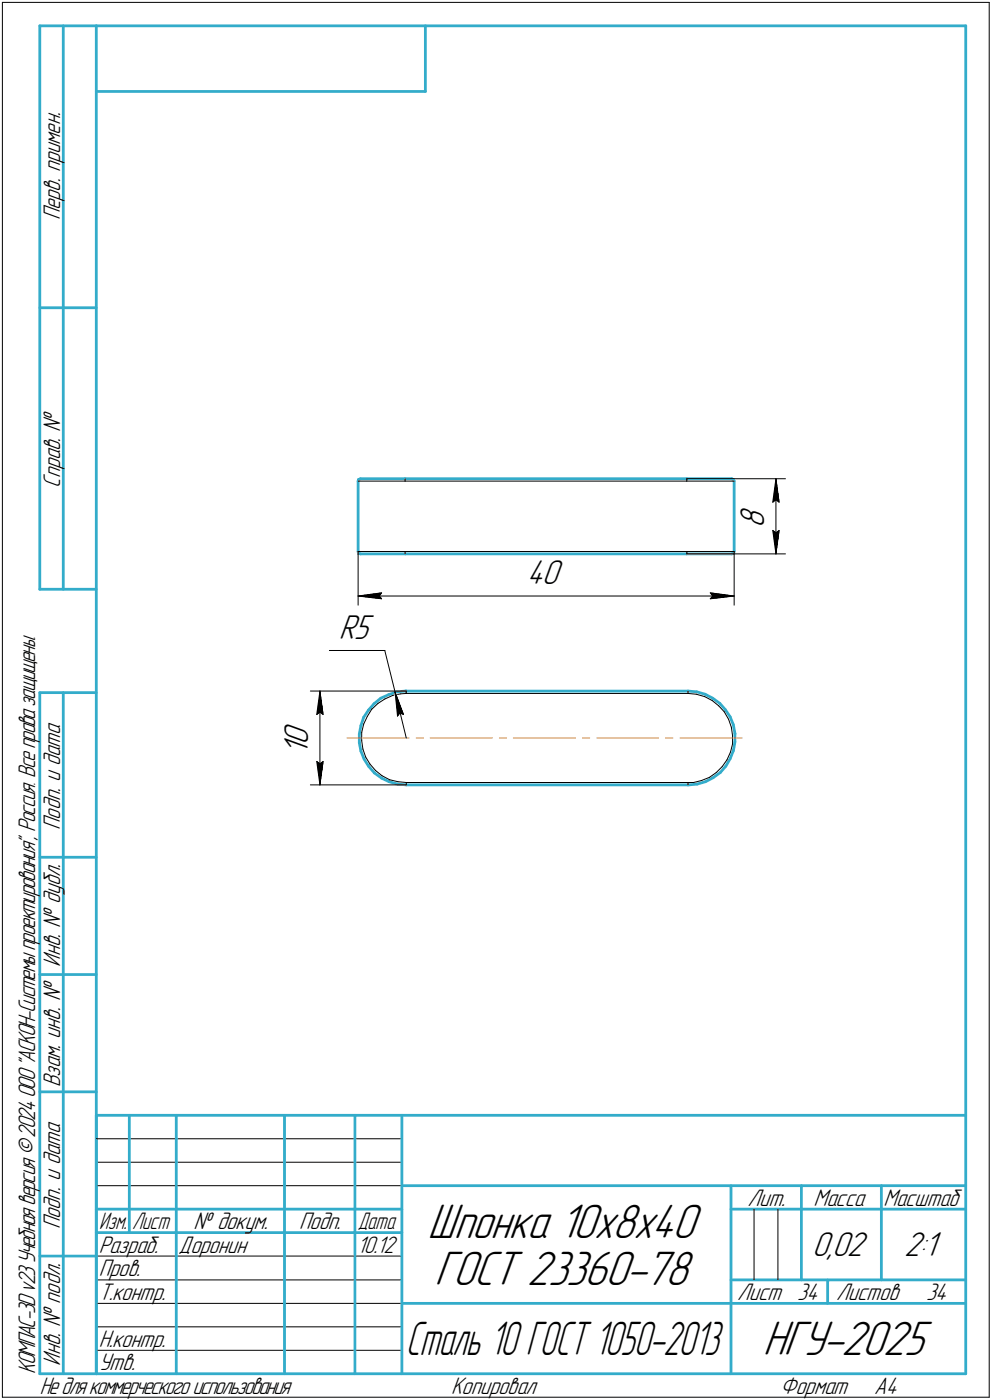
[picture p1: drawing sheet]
<svg xmlns="http://www.w3.org/2000/svg" width="211mm" height="298mm" viewBox="0 0 211 298" stroke-linecap="round" stroke-linejoin="round" font-family="sans-serif">
<g fill="none" stroke="#33acca" stroke-width=".59">
<path d="M8.5 5.5v120zM8.5 5.5h12zM13.5 5.5v120zM20.5 5.5v287zM20.5 5.5h185zM20.5 19.5h70zM90.5 5.5v14zM205.5 5.5v287zM8.5 65.5h12zM76.2 102.4v15zM76.2 117.4l.1 .5zM76.3 102.1l-.1 .3z"/>
<path d="M76.3 102.1l.4-.2zM76.3 117.9h.4zM76.7 101.9h9.5zM76.7 117.9h9.5zM86.2 101.9h59.9zM86.2 117.9h59.9zM146.1 101.9h9.6zM146.1 117.9h9.6zM155.7 101.9l.3 .2zM155.7 117.9h.3zM156 102.1l.2 .3zM156.2 102.4v15z"/>
<path d="M156.2 117.4l-.2 .5zM8.5 125.5h12zM8.5 147.5v145zM8.5 147.5h12zM13.5 147.5v145zM76.5 158.2l.3 1.7zM76.5 156.3v1.9zM76.8 159.9l.7 1.7zM76.8 154.5l-.3 1.8zM77.4 152.7l-.6 1.8zM78.4 151.2l-1 1.5zM79.6 149.9l-1.2 1.3z"/>
<path d="M79.6 149.9l1.4-1.2zM81 148.7l1.7-.8zM82.7 147.9l1.8-.6zM84.5 147.3l1.8-.1zM86.3 147.2h.1zM86.4 147.2h60zM146.4 147.2l1.9 .1zM148.3 147.3l1.7 .5zM150 147.8l1.6 .9zM151.6 148.7l1.6 1.1zM153.2 149.8l1.1 1.3zM154.3 151.1l1.1 1.6z"/>
<path d="M155.4 152.7l.6 1.6zM156 154.3l.4 1.9zM156 159.9l-.6 1.6zM156.4 156.2v1.8zM156.4 158l-.4 1.9zM77.5 161.6l1 1.6zM78.5 163.2l1.2 1.4zM79.7 164.6l1.5 1.1zM81.2 165.7l1.6 .8zM82.8 166.5l1.8 .5zM84.6 167l1.8 .1zM86.4 167.1h60z"/>
<path d="M146.4 167.1h.2zM146.6 167.1l1.7-.1zM148.3 167l1.8-.5zM150.1 166.5l1.6-.9zM151.7 165.6l1.5-1.1zM154.4 163.2l-1.2 1.3zM155.4 161.5l-1 1.7zM8.5 182.5h12zM8.5 207.5h12zM8.5 232.5h12zM20.5 237.5h185zM20.5 237.5v55z"/>
<path d="M27.5 237.5v25zM37.5 237.5v55zM60.5 237.5v55zM75.5 237.5v55zM85.5 237.5v55zM20.5 257.5h65zM85.5 252.5h120zM155.5 252.5v40zM155.5 257.5h15zM170.5 252.5v20zM170.5 257.5h35zM187.5 252.5v20z"/>
<path d="M8.5 267.5h12zM20.5 262.5h65zM85.5 277.5h70zM155.5 277.5h50zM155.5 272.5h50zM176.1 272.5v5zM8.5 292.5h12zM20.5 292.5h185z"/>
</g>
<g fill="none" stroke="#000" stroke-width=".21">
<path d="M.5 .5v297zM.5 .5h210zM210.5 .5v297zM76.2 102.4h10zM76.2 117.4h10zM76.2 117.4v11.5zM86.2 101.9v.5zM86.2 102.4h59.9zM86.2 117.4h59.9zM86.2 117.4v.5zM146.1 101.9v.5zM146.1 102.4h10.1z"/>
<path d="M146.1 117.4h10.1zM146.1 117.4v.5zM146.1 101.9h21zM146.1 117.9h21zM156.2 117.4v11.5zM164.4 106.9l.7-.5zM164.4 112.9l.7 5zM164.4 112.9l.7 .6zM165.1 101.9l.7 5zM165.1 106.4l.7 .5zM165.1 101.9l-.7 5zM165.1 113.5l.7-.6z"/>
<path d="M165.1 101.9v16zM165.8 112.9l-.7 5zM70.1 138.5h11.8zM76.2 126.9l5-.7zM76.2 126.9l5 .6zM76.2 126.9h80zM80.7 126.9l.5 .6zM81.2 126.2l-.5 .7zM81.9 138.5l2.2 8.9zM151.1 127.5l5.1-.6zM151.1 126.2l.5 .7zM151.1 126.2l5.1 .7z"/>
<path d="M151.6 126.9l-.5 .6zM66 147.2h20.4zM67.4 152.1l.7-.5zM68.1 147.2l.6 4.9zM68.1 151.6l.6 .5zM68.1 147.2l-.7 4.9zM68.1 147.2v19.9zM77 157.7l.2 1.8zM77 156v1.7zM77.2 159.5l.6 1.7zM77.4 154.2l-.4 1.8zM78.1 152.6l-.7 1.6z"/>
<path d="M79.1 151l-1 1.6zM79.1 151l1.3-1.2zM80.4 149.8l1.5-1zM81.9 148.8l1.7-.7zM83.6 148.1l1.7-.4zM84.1 147.4l1.8 4.7zM84.1 147.4l.5 5.1zM84.1 147.4l2.3 9.7zM85.1 151.8l.8 .3zM85.1 151.8l-.5 .7zM85.3 147.7h1.1zM86.4 147.7h60z"/>
<path d="M86.4 147.2v.5zM146.4 147.2v.5zM146.4 147.7l1.8 .1zM148.2 147.8l1.7 .5zM149.9 148.3l1.7 .9zM151.6 149.2l1.3 1.1zM152.9 150.3l1.2 1.3zM154.1 151.6l.9 1.6zM155 153.2l.6 1.7zM155.6 154.9l.3 1.7zM155.9 156.6v1.8zM155.9 158.4l-.5 1.7z"/>
<path d="M66 167.1h20.4zM67.4 162.1l.7 5zM67.4 162.1l.7 .5zM68.1 162.6l.6-.5zM68.7 162.1l-.6 5zM77.8 161.2l.9 1.5zM78.7 162.7l1.2 1.4zM79.9 164.1l1.4 1.1zM81.3 165.2l1.6 .8zM82.9 166l1.8 .5zM84.7 166.5l1.7 .1zM86.4 166.6h60z"/>
<path d="M86.4 166.6v.5zM146.4 166.6h1.2zM146.4 166.6v.5zM147.6 166.6l1.7-.4zM149.3 166.2l1.7-.7zM151 165.5l1.4-1zM153.7 163.2l-1.3 1.3zM154.7 161.8l-1 1.4zM155.4 160.1l-.7 1.7zM20.5 247.5h65zM20.5 252.5h65zM20.5 242.5h65z"/>
<path d="M160.4 257.5v15zM165.5 257.5v15zM20.5 267.5h65zM20.5 272.5h65zM20.5 277.5h65zM.5 297.5h210zM20.5 282.5h65zM20.5 287.5h65z"/>
</g>
<g fill="#fff" stroke="#fff" stroke-width=".21">
<path d="M112.1 118.8h8.1zM112.1 118.9h8.1zM112.1 119h8.1zM112.1 119h8.1zM112.1 119.1h8.1zM112.1 119.2h8.1zM112.1 119.3h8.1zM112.1 119.4h8.1zM112.1 119.5h8.1zM112.1 119.5h8.1zM112.1 119.6h8.1zM112.1 119.7h8.1zM112.1 119.8h8.1zM112.1 119.9h8.1zM112.1 120h8.1zM112.1 120.1h8.1zM112.1 120.1h8.1zM112.1 120.2h8.1zM112.1 120.3h8.1zM112.1 120.4h8.1zM112.1 120.5h8.1zM112.1 120.6h8.1zM112.1 120.6h8.1zM112.1 120.7h8.1zM112.1 120.8h8.1zM112.1 120.9h8.1zM112.1 121h8.1zM112.1 121.1h8.1zM112.1 121.2h8.1zM112.1 121.2h8.1zM112.1 121.3h8.1zM112.1 121.4h8.1zM112.1 121.5h8.1zM112.1 121.6h8.1zM112.1 121.7h8.1zM112.1 121.8h8.1zM112.1 121.8h8.1zM112.1 121.9h8.1zM112.1 122h8.1zM112.1 122.1h8.1zM112.1 122.2h8.1zM112.1 122.3h8.1zM112.1 122.3h8.1zM112.1 122.4h8.1zM112.1 122.5h8.1zM112.1 122.6h8.1zM112.1 122.7h8.1zM112.1 122.8h8.1zM112.1 122.9h8.1zM112.1 122.9h8.1zM112.1 123h8.1zM112.1 123.1h8.1zM112.1 123.2h8.1zM112.1 123.3h8.1zM112.1 123.4h8.1zM112.1 123.4h8.1zM112.1 123.5h8.1zM112.1 123.6h8.1zM112.1 123.7h8.1zM112.1 123.8h8.1zM112.1 123.9h8.1zM112.1 124h8.1zM112.1 124h8.1zM112.1 124.1h8.1zM112.1 124.2h8.1zM112.1 124.3h8.1zM112.1 124.4h8.1zM112.1 124.5h8.1zM112.1 124.5h8.1zM112.1 124.6h8.1zM112.1 124.7h8.1zM112.1 124.8h8.1zM112.1 124.9h8.1zM112.1 125h8.1zM112.1 125.1h8.1zM112.1 125.1h8.1zM112.1 125.2h8.1zM112.1 125.3h8.1zM112.1 125.4h8.1zM112.1 125.5h8.1zM112.1 125.6h8.1zM112.1 125.6h8.1zM112.1 125.7h8.1zM112.1 125.8h8.1z"/>
<path d="M81.1 125.7h.6zM80.5 125.8h1.2zM79.8 125.9h1.9zM79.2 126h2.5zM78.7 126.1h3zM78 126.2h3.7zM77.8 126.2h3.9zM77.6 126.3h4.1zM77.4 126.4h4.3zM77.2 126.5h4.5zM77 126.6h4.7zM76.8 126.7h4.9zM76.6 126.7h5.1zM76.5 126.8h5.2zM76.2 126.9h5.5zM76.5 127h5.2zM76.7 127.1h5zM76.9 127.2h4.8zM77.1 127.3h4.6zM77.4 127.3h4.3zM77.6 127.4h4.1zM77.8 127.5h3.9zM78 127.6h3.7zM78.7 127.7h3zM79.2 127.8h2.5zM79.8 127.8h1.9zM80.5 127.9h1.2zM81.1 128h.6z"/>
<path d="M150.7 125.7h.7zM150.7 125.8h1.3zM150.7 125.9h1.9zM150.7 126h2.5zM150.7 126.1h3.1zM150.7 126.2h3.6zM150.7 126.2h3.9zM150.7 126.3h4.1zM150.7 126.4h4.3zM150.7 126.5h4.5zM150.7 126.6h4.7zM150.7 126.7h4.9zM150.7 126.7h5.2zM150.7 126.8h5.3zM150.7 126.9h5.5zM150.7 127h5.3zM150.7 127.1h5.1zM150.7 127.2h4.8zM150.7 127.3h4.6zM150.7 127.3h4.4zM150.7 127.4h4.2zM150.7 127.5h3.9zM150.7 127.6h3.6zM150.7 127.7h3.1zM150.7 127.8h2.5zM150.7 127.8h1.9zM150.7 127.9h1.3zM150.7 128h.7z"/>
<path d="M157 107.4h7.1zM157 107.5h7.1zM157 107.6h7.1zM157 107.7h7.1zM157 107.8h7.1zM157 107.9h7.1zM157 107.9h7.1zM157 108h7.1zM157 108.1h7.1zM157 108.2h7.1zM157 108.3h7.1zM157 108.4h7.1zM157 108.5h7.1zM157 108.5h7.1zM157 108.6h7.1zM157 108.7h7.1zM157 108.8h7.1zM157 108.9h7.1zM157 109h7.1zM157 109.1h7.1zM157 109.1h7.1zM157 109.2h7.1zM157 109.3h7.1zM157 109.4h7.1zM157 109.5h7.1zM157 109.6h7.1zM157 109.6h7.1zM157 109.7h7.1zM157 109.8h7.1zM157 109.9h7.1zM157 110h7.1zM157 110.1h7.1zM157 110.2h7.1zM157 110.2h7.1zM157 110.3h7.1zM157 110.4h7.1zM157 110.5h7.1zM157 110.6h7.1zM157 110.7h7.1zM157 110.7h7.1zM157 110.8h7.1zM157 110.9h7.1zM157 111h7.1zM157 111.1h7.1zM157 111.2h7.1zM157 111.3h7.1zM157 111.3h7.1zM157 111.4h7.1zM157 111.5h7.1zM157 111.6h7.1zM157 111.7h7.1zM157 111.8h7.1zM157 111.8h7.1zM157 111.9h7.1zM157 112h7.1zM157 112.1h7.1zM157 112.2h7.1zM157 112.3h7.1zM157 112.4h7.1z"/>
<path d="M165 102.2h.3zM165 102.3h.3zM164.9 102.4h.5zM164.9 102.4h.5zM164.8 102.5h.6zM164.8 102.6h.6zM164.8 102.7h.6zM164.8 102.8h.7zM164.8 102.9h.7zM164.7 103h.9zM164.7 103h.9zM164.6 103.1h1zM164.6 103.2h1.1zM164.6 103.3h1.1zM164.5 103.4h1.3zM164.5 103.5h1.3zM164.4 103.5h1.5zM164.4 103.6h1.5zM164.3 103.7h1.6zM164.3 103.8h1.6zM164.3 103.9h1.6zM164.3 104h1.6zM164.3 104.1h1.6zM164.3 104.1h1.6zM164.3 104.2h1.6zM164.3 104.3h1.6zM164.3 104.4h1.7zM164.3 104.5h1.7zM164.3 104.6h1.7zM164.3 104.6h1.7zM164.3 104.7h1.7zM164.3 104.8h1.7zM164.3 104.9h1.7zM164.3 105h1.8zM164.3 105.1h1.8zM164.3 105.2h1.8zM164.2 105.2h1.9zM164.2 105.3h1.9zM164.2 105.4h1.9zM164.2 105.5h1.9zM164.2 105.6h1.9zM164.2 105.7h2zM164.2 105.7h2zM164.2 105.8h2zM164.2 105.9h2zM164.1 106h2.1zM164.1 106.1h2.1zM164.1 106.2h2.1zM164.1 106.3h2.2zM164.1 106.3h2.2zM164.1 106.4h2.2zM164.1 106.5h2.2zM164.1 106.6h2.2zM164.1 106.7h2.2zM164 106.8h2.3zM164 106.8h2.4zM164 106.9h2.4zM164 107h2.4zM164 107.1h2.4zM164 107.2h2.4zM164 107.3h2.4zM164 107.4h2.4z"/>
<path d="M163.9 112.4h2.5zM164 112.5h2.4zM164 112.6h2.4zM164 112.7h2.4zM164 112.8h2.4zM164 112.9h2.4zM164 112.9h2.4zM164 113h2.4zM164 113.1h2.3zM164.1 113.2h2.2zM164.1 113.3h2.2zM164.1 113.4h2.2zM164.1 113.5h2.2zM164.1 113.5h2.2zM164.1 113.6h2.2zM164.1 113.7h2.1zM164.1 113.8h2.1zM164.1 113.9h2.1zM164.2 114h2zM164.2 114h2zM164.2 114.1h2zM164.2 114.2h2zM164.2 114.3h1.9zM164.2 114.4h1.9zM164.2 114.5h1.9zM164.2 114.6h1.9zM164.2 114.6h1.9zM164.3 114.7h1.8zM164.3 114.8h1.8zM164.3 114.9h1.8zM164.3 115h1.7zM164.3 115.1h1.7zM164.3 115.1h1.7zM164.3 115.2h1.7zM164.3 115.3h1.7zM164.3 115.4h1.7zM164.3 115.5h1.7zM164.3 115.6h1.6zM164.3 115.7h1.6zM164.3 115.7h1.6zM164.3 115.8h1.6zM164.3 115.9h1.6zM164.3 116h1.6zM164.3 116.1h1.6zM164.3 116.2h1.6zM164.4 116.2h1.5zM164.4 116.3h1.5zM164.5 116.4h1.3zM164.5 116.5h1.3zM164.6 116.6h1.1zM164.6 116.7h1.1zM164.6 116.8h1zM164.7 116.8h.9zM164.7 116.9h.9zM164.8 117h.7zM164.8 117.1h.7zM164.8 117.2h.6zM164.8 117.3h.6zM164.8 117.3h.6zM164.9 117.4h.5zM164.9 117.5h.5zM165 117.6h.3zM165 117.7h.3z"/>
<path d="M84.1 147.6h.1zM84.1 147.7h.2zM84.1 147.7h.2zM84.1 147.8h.3zM84 147.9h.5zM84 148h.5zM84 148.1h.6zM84 148.2h.7zM84 148.3h.7zM84 148.3h.8zM83.9 148.4h.9zM83.9 148.5h.9zM83.9 148.6h1zM83.9 148.7h1.1zM83.9 148.8h1.1zM83.9 148.8h1.2zM83.8 148.9h1.4zM83.8 149h1.4zM83.8 149.1h1.5zM83.8 149.2h1.5zM83.8 149.3h1.5zM83.7 149.4h1.6zM83.8 149.4h1.5zM83.8 149.5h1.6zM83.8 149.6h1.6zM83.8 149.7h1.7zM83.8 149.8h1.7zM83.8 149.9h1.7zM83.8 149.9h1.8zM83.8 150h1.8zM83.9 150.1h1.8zM83.9 150.2h1.8zM83.9 150.3h1.8zM83.9 150.4h1.9zM83.9 150.5h1.9zM83.9 150.5h2zM83.9 150.6h2zM83.9 150.7h2zM83.9 150.8h2zM84 150.9h1.9zM84 151h1.9zM84 151h2zM84 151.1h2zM84 151.2h2.1zM84 151.3h2.1zM84 151.4h2.1zM84 151.5h2.2zM84 151.6h2.2zM84.1 151.6h2.2zM84.1 151.7h2.2zM84.1 151.8h2.2zM84.1 151.9h2.3zM84.1 152h2.3zM84.1 152.1h2.3zM84.1 152.1h2.3zM84.1 152.2h2.3zM84.1 152.3h2.4zM84.2 152.4h2.3zM84.2 152.5h2.3zM84.2 152.6h2.1zM84.2 152.7h1.7zM84.2 152.7h1.5zM84.2 152.8h1.1zM84.2 152.9h.8zM84.2 153h.4z"/>
<path d="M72.1 130.4h7.7zM72.1 130.5h7.7zM72.1 130.6h7.7zM72.1 130.6h7.7zM72.1 130.7h7.7zM72.1 130.8h7.7zM72.1 130.9h7.7zM72.1 131h7.7zM72.1 131.1h7.7zM72.1 131.1h7.7zM72.1 131.2h7.7zM72.1 131.3h7.7zM72.1 131.4h7.7zM72.1 131.5h7.7zM72.1 131.6h7.7zM72.1 131.7h7.7zM72.1 131.7h7.7zM72.1 131.8h7.7zM72.1 131.9h7.7zM72.1 132h7.7zM72.1 132.1h7.7zM72.1 132.2h7.7zM72.1 132.2h7.7zM72.1 132.3h7.7zM72.1 132.4h7.7zM72.1 132.5h7.7zM72.1 132.6h7.7zM72.1 132.7h7.7zM72.1 132.8h7.7zM72.1 132.8h7.7zM72.1 132.9h7.7zM72.1 133h7.7zM72.1 133.1h7.7zM72.1 133.2h7.7zM72.1 133.3h7.7zM72.1 133.3h7.7zM72.1 133.4h7.7zM72.1 133.5h7.7zM72.1 133.6h7.7zM72.1 133.7h7.7zM72.1 133.8h7.7zM72.1 133.9h7.7zM72.1 133.9h7.7zM72.1 134h7.7zM72.1 134.1h7.7zM72.1 134.2h7.7zM72.1 134.3h7.7zM72.1 134.4h7.7zM72.1 134.5h7.7zM72.1 134.5h7.7zM72.1 134.6h7.7zM72.1 134.7h7.7zM72.1 134.8h7.7zM72.1 134.9h7.7zM72.1 135h7.7zM72.1 135h7.7zM72.1 135.1h7.7zM72.1 135.2h7.7zM72.1 135.3h7.7zM72.1 135.4h7.7zM72.1 135.5h7.7zM72.1 135.6h7.7zM72.1 135.6h7.7zM72.1 135.7h7.7zM72.1 135.8h7.7zM72.1 135.9h7.7zM72.1 136h7.7zM72.1 136.1h7.7zM72.1 136.1h7.7zM72.1 136.2h7.7zM72.1 136.3h7.7zM72.1 136.4h7.7zM72.1 136.5h7.7zM72.1 136.6h7.7zM72.1 136.7h7.7zM72.1 136.7h7.7zM72.1 136.8h7.7zM72.1 136.9h7.7zM72.1 137h7.7zM72.1 137.1h7.7zM72.1 137.2h7.7zM72.1 137.2h7.7zM72.1 137.3h7.7zM72.1 137.4h7.7zM72.1 137.5h7.7z"/>
<path d="M59.9 153.6h7.2zM59.9 153.7h7.2zM59.9 153.8h7.2zM59.9 153.8h7.2zM59.9 153.9h7.2zM59.9 154h7.2zM59.9 154.1h7.2zM59.9 154.2h7.2zM59.9 154.3h7.2zM59.9 154.3h7.2zM59.9 154.4h7.2zM59.9 154.5h7.2zM59.9 154.6h7.2zM59.9 154.7h7.2zM59.9 154.8h7.2zM59.9 154.9h7.2zM59.9 154.9h7.2zM59.9 155h7.2zM59.9 155.1h7.2zM59.9 155.2h7.2zM59.9 155.3h7.2zM59.9 155.4h7.2zM59.9 155.4h7.2zM59.9 155.5h7.2zM59.9 155.6h7.2zM59.9 155.7h7.2zM59.9 155.8h7.2zM59.9 155.9h7.2zM59.9 156h7.2zM59.9 156h7.2zM59.9 156.1h7.2zM59.9 156.2h7.2zM59.9 156.3h7.2zM59.9 156.4h7.2zM59.9 156.5h7.2zM59.9 156.5h7.2zM59.9 156.6h7.2zM59.9 156.7h7.2zM59.9 156.8h7.2zM59.9 156.9h7.2zM59.9 157h7.2zM59.9 157.1h7.2zM59.9 157.1h7.2zM59.9 157.2h7.2zM59.9 157.3h7.2zM59.9 157.4h7.2zM59.9 157.5h7.2zM59.9 157.6h7.2zM59.9 157.6h7.2zM59.9 157.7h7.2zM59.9 157.8h7.2zM59.9 157.9h7.2zM59.9 158h7.2zM59.9 158.1h7.2zM59.9 158.2h7.2zM59.9 158.2h7.2zM59.9 158.3h7.2zM59.9 158.4h7.2zM59.9 158.5h7.2zM59.9 158.6h7.2zM59.9 158.7h7.2zM59.9 158.7h7.2zM59.9 158.8h7.2zM59.9 158.9h7.2zM59.9 159h7.2zM59.9 159.1h7.2zM59.9 159.2h7.2zM59.9 159.3h7.2zM59.9 159.3h7.2zM59.9 159.4h7.2zM59.9 159.5h7.2zM59.9 159.6h7.2zM59.9 159.7h7.2zM59.9 159.8h7.2zM59.9 159.9h7.2zM59.9 159.9h7.2zM59.9 160h7.2zM59.9 160.1h7.2zM59.9 160.2h7.2zM59.9 160.3h7.2zM59.9 160.4h7.2zM59.9 160.4h7.2zM59.9 160.5h7.2zM59.9 160.6h7.2z"/>
<path d="M68 147.4h.2zM68 147.5h.2zM67.9 147.6h.4zM67.9 147.7h.4zM67.8 147.7h.5zM67.8 147.8h.6zM67.8 147.9h.6zM67.7 148h.8zM67.7 148.1h.8zM67.6 148.2h1zM67.6 148.3h1zM67.6 148.3h1zM67.6 148.4h1.1zM67.6 148.5h1.1zM67.5 148.6h1.2zM67.5 148.7h1.2zM67.4 148.8h1.4zM67.4 148.8h1.4zM67.3 148.9h1.5zM67.3 149h1.6zM67.3 149.1h1.6zM67.3 149.2h1.6zM67.3 149.3h1.6zM67.3 149.4h1.6zM67.3 149.4h1.6zM67.3 149.5h1.6zM67.2 149.6h1.7zM67.2 149.7h1.8zM67.2 149.8h1.8zM67.2 149.9h1.8zM67.2 149.9h1.8zM67.2 150h1.8zM67.2 150.1h1.8zM67.1 150.2h1.9zM67.1 150.3h1.9zM67.1 150.4h1.9zM67.1 150.5h2zM67.1 150.5h2zM67.1 150.6h2zM67.1 150.7h2zM67.1 150.8h2zM67.1 150.9h2zM67.1 151h2zM67.1 151h2zM67.1 151.1h2zM67.1 151.2h2.1zM67.1 151.3h2.1zM67.1 151.4h2.1zM67 151.5h2.2zM67 151.6h2.2zM67 151.6h2.2zM67 151.7h2.2zM67 151.8h2.2zM67 151.9h2.2zM67 152h2.3zM66.9 152.1h2.4zM66.9 152.1h2.4zM66.9 152.2h2.4zM66.9 152.3h2.4zM66.9 152.4h2.4zM66.9 152.5h2.4zM66.9 152.6h2.4z"/>
<path d="M66.8 161.6h2.5zM66.9 161.7h2.4zM66.9 161.8h2.4zM66.9 161.9h2.4zM66.9 162h2.4zM66.9 162.1h2.4zM66.9 162.1h2.4zM66.9 162.2h2.4zM67 162.3h2.3zM67 162.4h2.2zM67 162.5h2.2zM67 162.6h2.2zM67 162.6h2.2zM67 162.7h2.2zM67 162.8h2.2zM67.1 162.9h2.1zM67.1 163h2.1zM67.1 163.1h2.1zM67.1 163.2h2zM67.1 163.2h2zM67.1 163.3h2zM67.1 163.4h2zM67.1 163.5h2zM67.1 163.6h2zM67.1 163.7h2zM67.1 163.7h2zM67.1 163.8h2zM67.1 163.9h1.9zM67.1 164h1.9zM67.1 164.1h1.9zM67.2 164.2h1.8zM67.2 164.3h1.8zM67.2 164.3h1.8zM67.2 164.4h1.8zM67.2 164.5h1.8zM67.2 164.6h1.8zM67.2 164.7h1.7zM67.3 164.8h1.6zM67.3 164.8h1.6zM67.3 164.9h1.6zM67.3 165h1.6zM67.3 165.1h1.6zM67.3 165.2h1.6zM67.3 165.3h1.6zM67.3 165.4h1.5zM67.4 165.4h1.4zM67.4 165.5h1.4zM67.5 165.6h1.2zM67.5 165.7h1.2zM67.6 165.8h1.1zM67.6 165.9h1.1zM67.6 165.9h1zM67.6 166h1zM67.6 166.1h1zM67.7 166.2h.8zM67.7 166.3h.8zM67.8 166.4h.6zM67.8 166.5h.6zM67.8 166.5h.5zM67.9 166.6h.4zM67.9 166.7h.4zM68 166.8h.2zM68 166.9h.2z"/>
</g>
<g fill="#000" stroke="#000" stroke-width=".21">
<path d="M164.5 113.1h.2zM164.5 113.2h.3zM164.5 113.3h.4zM164.5 113.4h.5zM164.5 113.5h.6zM164.5 113.5h.6zM164.6 113.6h.5zM164.6 113.7h.5zM164.6 113.8h.5zM164.6 113.9h.5zM164.6 114h.5zM164.6 114h.5zM164.6 114.1h.5zM164.7 114.2h.4zM164.7 114.3h.4zM164.7 114.4h.4zM164.7 114.5h.4zM164.7 114.6h.4zM164.7 114.6h.4zM164.7 114.7h.4zM164.7 114.8h.4zM164.8 114.9h.3zM164.8 115h.3zM164.8 115.1h.3zM164.8 115.1h.3zM164.8 115.2h.3zM164.8 115.3h.3zM164.8 115.4h.3zM164.8 115.5h.3zM164.8 115.6h.3zM164.8 115.7h.3zM164.8 115.7h.3zM164.8 115.8h.3zM164.8 115.9h.3zM164.8 116h.3zM164.9 116.1h.2zM164.9 116.2h.2zM164.9 116.2h.2zM164.9 116.3h.2zM164.9 116.4h.2zM164.9 116.5h.2zM164.9 116.6h.2zM164.9 116.7h.2z"/>
<path d="M164.9 103.2h.2zM164.9 103.3h.2zM164.9 103.4h.2zM164.9 103.5h.2zM164.9 103.5h.2zM164.9 103.6h.2zM164.9 103.7h.2zM164.9 103.8h.2zM164.8 103.9h.3zM164.8 104h.3zM164.8 104.1h.3zM164.8 104.1h.3zM164.8 104.2h.3zM164.8 104.3h.3zM164.8 104.4h.3zM164.8 104.5h.3zM164.8 104.6h.3zM164.8 104.6h.3zM164.8 104.7h.3zM164.8 104.8h.3zM164.8 104.9h.3zM164.8 105h.3zM164.7 105.1h.4zM164.7 105.2h.4zM164.7 105.2h.4zM164.7 105.3h.4zM164.7 105.4h.4zM164.7 105.5h.4zM164.7 105.6h.4zM164.7 105.7h.4zM164.6 105.7h.5zM164.6 105.8h.5zM164.6 105.9h.5zM164.6 106h.5zM164.6 106.1h.5zM164.6 106.2h.5zM164.6 106.3h.5zM164.5 106.3h.6zM164.5 106.4h.6zM164.5 106.5h.5zM164.5 106.6h.4zM164.5 106.7h.3zM164.5 106.8h.2z"/>
<path d="M165.1 102.6h.2zM165.1 102.7h.2zM165.1 102.8h.2zM165.1 102.9h.2zM165.1 103h.2zM165.1 103h.2zM165.1 103.1h.2zM165.1 103.2h.3zM165.1 103.3h.3zM165.1 103.4h.3zM165.1 103.5h.3zM165.1 103.5h.3zM165.1 103.6h.3zM165.1 103.7h.3zM165.1 103.8h.3zM165.1 103.9h.3zM165.1 104h.3zM165.1 104.1h.3zM165.1 104.1h.3zM165.1 104.2h.3zM165.1 104.3h.3zM165.1 104.4h.3zM165.1 104.5h.4zM165.1 104.6h.4zM165.1 104.6h.4zM165.1 104.7h.4zM165.1 104.8h.4zM165.1 104.9h.4zM165.1 105h.4zM165.1 105.1h.5zM165.1 105.2h.5zM165.1 105.2h.5zM165.1 105.3h.5zM165.1 105.4h.5zM165.1 105.5h.5zM165.1 105.6h.5zM165.1 105.7h.5zM165.1 105.7h.6zM165.1 105.8h.6zM165.1 105.9h.6zM165.1 106h.6zM165.1 106.1h.6zM165.1 106.2h.6zM165.1 106.3h.6zM165.1 106.3h.7zM165.1 106.4h.7zM165.3 106.5h.5zM165.4 106.6h.4zM165.4 106.7h.4zM165.6 106.8h.2z"/>
<path d="M165.6 113.1h.2zM165.4 113.2h.4zM165.4 113.3h.4zM165.3 113.4h.5zM165.1 113.5h.7zM165.1 113.5h.7zM165.1 113.6h.6zM165.1 113.7h.6zM165.1 113.8h.6zM165.1 113.9h.6zM165.1 114h.6zM165.1 114h.6zM165.1 114.1h.6zM165.1 114.2h.5zM165.1 114.3h.5zM165.1 114.4h.5zM165.1 114.5h.5zM165.1 114.6h.5zM165.1 114.6h.5zM165.1 114.7h.5zM165.1 114.8h.5zM165.1 114.9h.4zM165.1 115h.4zM165.1 115.1h.4zM165.1 115.1h.4zM165.1 115.2h.4zM165.1 115.3h.4zM165.1 115.4h.4zM165.1 115.5h.3zM165.1 115.6h.3zM165.1 115.7h.3zM165.1 115.7h.3zM165.1 115.8h.3zM165.1 115.9h.3zM165.1 116h.3zM165.1 116.1h.3zM165.1 116.2h.3zM165.1 116.2h.3zM165.1 116.3h.3zM165.1 116.4h.3zM165.1 116.5h.3zM165.1 116.6h.3zM165.1 116.7h.3zM165.1 116.8h.2zM165.1 116.8h.2zM165.1 116.9h.2zM165.1 117h.2zM165.1 117.1h.2zM165.1 117.2h.2zM165.1 117.3h.2z"/>
<path d="M76.2 126.9h4.5zM77 127h3.8zM77.6 127.1h3.3zM78.4 127.2h2.5zM79.1 127.3h1.9zM79.8 127.3h1.3zM80.5 127.4h.7z"/>
<path d="M80.6 126.3h.6zM80 126.4h1.1zM79.3 126.5h1.7zM78.7 126.6h2.2zM78.1 126.7h2.8zM77.5 126.7h3.4zM76.9 126.8h3.9z"/>
<path d="M151.2 126.3h.6zM151.3 126.4h1.1zM151.4 126.5h1.7zM151.4 126.6h2.3zM151.5 126.7h2.8zM151.6 126.7h3.3zM151.6 126.8h4z"/>
<path d="M151.6 126.9h4.6zM151.6 127h3.9zM151.6 127.1h3.2zM151.5 127.2h2.6zM151.4 127.3h1.9zM151.3 127.3h1.4zM151.2 127.4h.7z"/>
<path d="M67.9 148.4h.2zM67.9 148.5h.2zM67.9 148.6h.2zM67.9 148.7h.2zM67.9 148.8h.2zM67.9 148.8h.2zM67.9 148.9h.2zM67.9 149h.2zM67.8 149.1h.3zM67.8 149.2h.3zM67.8 149.3h.3zM67.8 149.4h.3zM67.8 149.4h.3zM67.8 149.5h.3zM67.8 149.6h.3zM67.7 149.7h.4zM67.7 149.8h.4zM67.7 149.9h.4zM67.7 149.9h.4zM67.7 150h.4zM67.7 150.1h.4zM67.7 150.2h.4zM67.6 150.3h.5zM67.6 150.4h.5zM67.6 150.5h.5zM67.6 150.5h.5zM67.6 150.6h.5zM67.6 150.7h.5zM67.6 150.8h.5zM67.6 150.9h.5zM67.6 151h.5zM67.6 151h.5zM67.6 151.1h.5zM67.6 151.2h.5zM67.6 151.3h.5zM67.6 151.4h.5zM67.6 151.5h.5zM67.5 151.6h.6zM67.5 151.6h.6zM67.5 151.7h.5zM67.5 151.8h.4zM67.5 151.9h.2zM67.5 152h.1z"/>
<path d="M68.1 147.8h.1zM68.1 147.9h.1zM68.1 148h.1zM68.1 148.1h.1zM68.1 148.2h.1zM68.1 148.3h.1zM68.1 148.3h.1zM68.1 148.4h.2zM68.1 148.5h.2zM68.1 148.6h.2zM68.1 148.7h.2zM68.1 148.8h.2zM68.1 148.8h.2zM68.1 148.9h.2zM68.1 149h.2zM68.1 149.1h.3zM68.1 149.2h.3zM68.1 149.3h.3zM68.1 149.4h.3zM68.1 149.4h.3zM68.1 149.5h.3zM68.1 149.6h.3zM68.1 149.7h.4zM68.1 149.8h.4zM68.1 149.9h.4zM68.1 149.9h.4zM68.1 150h.4zM68.1 150.1h.4zM68.1 150.2h.4zM68.1 150.3h.5zM68.1 150.4h.5zM68.1 150.5h.5zM68.1 150.5h.5zM68.1 150.6h.5zM68.1 150.7h.5zM68.1 150.8h.5zM68.1 150.9h.5zM68.1 151h.6zM68.1 151h.6zM68.1 151.1h.6zM68.1 151.2h.6zM68.1 151.3h.6zM68.1 151.4h.6zM68.1 151.5h.6zM68.1 151.6h.6zM68.1 151.6h.6zM68.2 151.7h.5zM68.3 151.8h.4zM68.4 151.9h.3zM68.6 152h.1z"/>
<path d="M84.3 148.3h.2zM84.3 148.4h.2zM84.3 148.5h.2zM84.4 148.6h.2zM84.4 148.7h.2zM84.4 148.8h.2zM84.4 148.8h.3zM84.5 148.9h.2zM84.5 149h.3zM84.5 149.1h.3zM84.5 149.2h.3zM84.6 149.3h.2zM84.6 149.4h.2zM84.6 149.4h.2zM84.6 149.5h.3zM84.6 149.6h.3zM84.7 149.7h.3zM84.7 149.8h.3zM84.7 149.9h.3zM84.7 149.9h.4zM84.8 150h.3zM84.8 150.1h.3zM84.8 150.2h.4zM84.8 150.3h.4zM84.8 150.4h.5zM84.8 150.5h.5zM84.8 150.5h.5zM84.8 150.6h.5zM84.8 150.7h.5zM84.9 150.8h.4zM84.9 150.9h.5zM84.9 151h.5zM84.9 151h.6zM85 151.1h.5zM85 151.2h.5zM85 151.3h.6zM85 151.4h.6zM85.1 151.5h.5zM85.1 151.6h.6zM85.1 151.6h.6zM85.1 151.7h.7zM85.1 151.8h.7zM85.3 151.9h.5zM85.5 152h.4zM85.7 152.1h.2z"/>
<path d="M84.2 148.2h.1zM84.2 148.3h.1zM84.2 148.6h.2zM84.2 148.7h.2zM84.2 148.8h.2zM84.2 148.8h.2zM84.2 148.9h.3zM84.2 149h.3zM84.2 149.1h.3zM84.3 149.2h.2zM84.3 149.3h.3zM84.3 149.4h.3zM84.3 149.4h.3zM84.3 149.5h.3zM84.3 149.6h.3zM84.3 149.7h.4zM84.3 149.8h.4zM84.3 149.9h.4zM84.3 149.9h.4zM84.4 150h.4zM84.4 150.1h.4zM84.4 150.2h.4zM84.4 150.3h.4zM84.4 150.4h.4zM84.4 150.5h.4zM84.4 150.5h.4zM84.4 150.6h.4zM84.4 150.7h.4zM84.4 150.8h.5zM84.5 150.9h.4zM84.5 151h.4zM84.5 151h.4zM84.5 151.1h.5zM84.5 151.2h.5zM84.5 151.3h.5zM84.5 151.4h.5zM84.5 151.5h.6zM84.5 151.6h.6zM84.5 151.6h.6zM84.6 151.7h.5zM84.6 151.8h.5zM84.6 151.9h.5zM84.6 152h.4zM84.6 152.1h.3zM84.6 152.1h.2zM84.6 152.2h.2zM84.6 152.3h.2z"/>
<path d="M67.5 162.3h.1zM67.5 162.4h.2zM67.5 162.5h.4zM67.5 162.6h.5zM67.5 162.6h.6zM67.5 162.7h.6zM67.6 162.8h.5zM67.6 162.9h.5zM67.6 163h.5zM67.6 163.1h.5zM67.6 163.2h.5zM67.6 163.2h.5zM67.6 163.3h.5zM67.6 163.4h.5zM67.6 163.5h.5zM67.6 163.6h.5zM67.6 163.7h.5zM67.6 163.7h.5zM67.6 163.8h.5zM67.6 163.9h.5zM67.6 164h.5zM67.7 164.1h.4zM67.7 164.2h.4zM67.7 164.3h.4zM67.7 164.3h.4zM67.7 164.4h.4zM67.7 164.5h.4zM67.7 164.6h.4zM67.8 164.7h.3zM67.8 164.8h.3zM67.8 164.8h.3zM67.8 164.9h.3zM67.8 165h.3zM67.8 165.1h.3zM67.8 165.2h.3zM67.9 165.3h.2zM67.9 165.4h.2zM67.9 165.4h.2zM67.9 165.5h.2zM67.9 165.6h.2zM67.9 165.7h.2zM67.9 165.8h.2zM67.9 165.9h.2z"/>
<path d="M68.6 162.3h.1zM68.4 162.4h.3zM68.3 162.5h.4zM68.2 162.6h.5zM68.1 162.6h.6zM68.1 162.7h.6zM68.1 162.8h.6zM68.1 162.9h.6zM68.1 163h.6zM68.1 163.1h.6zM68.1 163.2h.6zM68.1 163.2h.6zM68.1 163.3h.6zM68.1 163.4h.5zM68.1 163.5h.5zM68.1 163.6h.5zM68.1 163.7h.5zM68.1 163.7h.5zM68.1 163.8h.5zM68.1 163.9h.5zM68.1 164h.5zM68.1 164.1h.4zM68.1 164.2h.4zM68.1 164.3h.4zM68.1 164.3h.4zM68.1 164.4h.4zM68.1 164.5h.4zM68.1 164.6h.4zM68.1 164.7h.3zM68.1 164.8h.3zM68.1 164.8h.3zM68.1 164.9h.3zM68.1 165h.3zM68.1 165.1h.3zM68.1 165.2h.3zM68.1 165.3h.2zM68.1 165.4h.2zM68.1 165.4h.2zM68.1 165.5h.2zM68.1 165.6h.2zM68.1 165.7h.2zM68.1 165.8h.2zM68.1 165.9h.2zM68.1 165.9h.1zM68.1 166h.1zM68.1 166.1h.1zM68.1 166.2h.1zM68.1 166.3h.1zM68.1 166.4h.1zM68.1 166.5h.1z"/>
</g>
<path d="M73.8 157.1h13.2zM88.6 157.1h1.5zM91.5 157.1h13.2zM106.3 157.1h1.5zM109.2 157.1h13.2zM124 157.1h1.5zM127 157.1h13.1zM141.6 157.1h1.6zM144.7 157.1h13.2z" fill="none" stroke="#ff8000" stroke-width=".21"/>
<g font-size="10.9">
<text x="91" y="263.5">Шпонка 10х8х40</text>
<text x="92.5" y="273.5">ГОСТ 23360-78</text>
<text x="162.3" y="288.5">НГУ-2025</text>
</g>
<text font-size="10.7" x="86.3" y="288.5">Сталь 10 ГОСТ 1050-2013</text>
<g font-size="7.8">
<text x="162.6" y="112.5" transform="rotate(-90 162.6 112.5)">8</text>
<text x="112.1" y="124.3">40</text>
<text x="72.1" y="136">R5</text>
<text x="65.5" y="160.7" transform="rotate(-90 65.5 160.7)">1</text>
<text x="65.5" y="158.6" transform="rotate(-90 65.5 158.6)">0</text>
<text x="172.8" y="267.5">0,02</text>
<text x="192.4" y="267.5">2:1</text>
</g>
<g font-size="5.4">
<text x="12.8" y="46.9" transform="rotate(-90 12.8 46.9)">Перв. примен.</text>
<text x="12.8" y="103.8" transform="rotate(-90 12.8 103.8)">Справ. №</text>
<text x="12.8" y="176.7" transform="rotate(-90 12.8 176.7)">Подп. и дата</text>
<text x="12.8" y="205.8" transform="rotate(-90 12.8 205.8)">Инв. № дубл.</text>
<text x="12.8" y="231.6" transform="rotate(-90 12.8 231.6)">Взам. инв. №</text>
<text x="159.1" y="256.8">Лит.</text>
<text x="173.1" y="256.8">Масса</text>
<text x="188" y="256.8">Масштаб</text>
<text x="12.8" y="261.7" transform="rotate(-90 12.8 261.7)">Подп. и дата</text>
<text x="41.2" y="261.8">№ докум.</text>
<text x="63.6" y="261.8">Подп.</text>
<text x="21" y="266.8">Разраб.</text>
<text x="38" y="266.8">Доронин</text>
<text x="76" y="266.8">10.12</text>
<text x="21" y="271.8">Пров.</text>
<text x="21" y="276.8">Т.контр.</text>
<text x="156.9" y="276.8">Лист 34</text>
<text x="177.9" y="276.8">Листов</text>
<text x="197.1" y="276.8">34</text>
<text x="21" y="286.8">Н.контр.</text>
<text x="7.5" y="292.5" transform="rotate(-90 7.5 292.5)">КОМПАС-3Dv23Учебнаяверсия©2024ООО&quot;АСКОН-Системыпроектирования&quot;, Россия. Всеправазащищены.</text>
<text x="12.8" y="290.8" transform="rotate(-90 12.8 290.8)">Инв. № подл.</text>
<text x="21" y="291.8">Утв.</text>
<text x="8.5" y="296.7">Недлякоммерческогоиспользования</text>
<text x="96" y="296.8">Копировал</text>
<text x="166" y="296.8">Формат</text>
<text x="186" y="296.8">A4</text>
</g>
<g font-size="5.3">
<text x="21.1" y="261.8">Изм.</text>
<text x="28.1" y="261.8">Лист</text>
<text x="76.1" y="261.8">Дата</text>
</g>
</svg>
